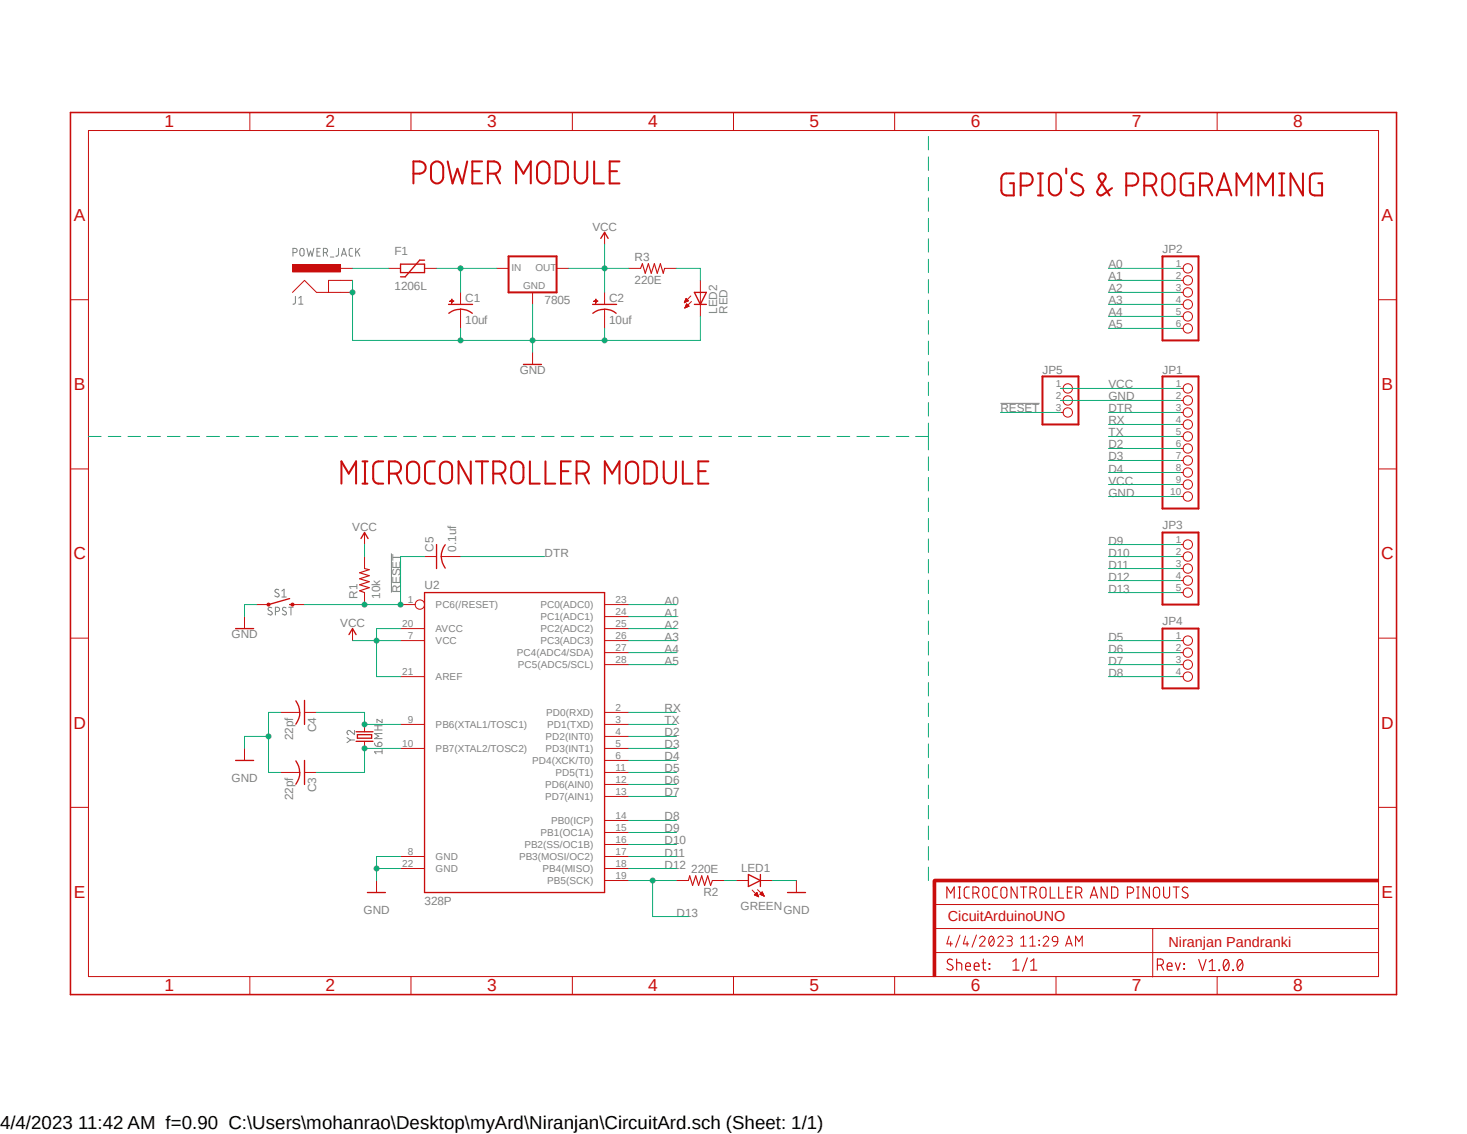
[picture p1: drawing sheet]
<svg xmlns="http://www.w3.org/2000/svg" width="279mm" height="216mm" viewBox="0 0 279 216" stroke-linecap="round" stroke-linejoin="round" font-family="sans-serif">
<path d="M13.1 21.1l253.2 168.6M266.3 21.1l-253.2 168.6" fill="none" stroke="#fff" stroke-width=".19"/>
<g fill="none" stroke="#808080" stroke-width=".19">
<path d="M55.8 48.1h.4a.4 .4 0 0 0 .4-.4 .4 .4 0 0 0-.4-.4h-.4v1.5M56.3 56.4l-.1 1.3-.4 .2M56.9 57.9h.8M56.9 56.8l.4-.4v1.5M57.3 47.3a.39 .39 0 0 1 .4 0 .39 .39 0 0 1 .2 .4v.6a.4 .4 0 0 1-.4 .5 .4 .4 0 0 1-.4-.5v-.6zM58.5 47.3l.3 1.5 .3-1 .3 1 .4-1.5M60.4 48h.4M61 47.3h-.6v1.5h.6M61.6 48.1h.4a.4 .4 0 0 0 .4-.4 .4 .4 0 0 0-.4-.4h-.4v1.5M62.1 48.1l.3 .7M62.9 48.9h.7M64.5 47.3v1.1a.38 .38 0 0 1-.5 .4"/>
<path d="M65 48.8l.5-1.5 .5 1.5M65.2 48.4h.7M67.1 47.3h-.4l-.2 .3v1l.6 .2M67.7 47.3v1.5M68.1 47.9l.4 .9M68.5 47.3l-.8 .9M190.5 76.8h7.5M51.8 115.7a.42 .42 0 0 0-.5-.1 .42 .42 0 0 0-.2 .4v.1l.6 .4a.34 .34 0 0 1 .1 .3 .34 .34 0 0 1-.3 .3l-.5-.2M52.5 116.4h.5a.41 .41 0 0 0 .2-.5 .41 .41 0 0 0-.3-.3h-.4v1.5M53.1 112.3a.42 .42 0 0 0-.4-.1 .42 .42 0 0 0-.3 .3v.2l.6 .3a.34 .34 0 0 1 .2 .4 .34 .34 0 0 1-.4 .3l-.5-.2M53.7 112.5l.4-.3v1.5M53.7 113.7h.8"/>
<path d="M54.5 115.7a.38 .38 0 0 0-.4-.1 .38 .38 0 0 0-.3 .4l.1 .2 .5 .3a.34 .34 0 0 1 .2 .3 .34 .34 0 0 1-.4 .3l-.4-.2M55 115.6h.8M55.4 115.6v1.5M74.5 105.4v7.4M67.5 139.1v.8l-.8-.7a.39 .39 0 0 0-.6 .1 .39 .39 0 0 0 .3 .6M71.3 139h1.5M71.3 138.2h1.5M72 138.2v.8M72.8 136.9v.7l-1-.7v.7M72.8 139.7h-1.5l.8 .5-.8 .4h1.5M66.1 140.4l.7 .5M66.8 140.9l-.7 .5"/>
<path d="M66.8 140.9h.7M71.3 141.5a.59 .59 0 0 0 .7 .6M72 141.5a.41 .41 0 0 1 .7 0 .41 .41 0 0 1-.3 .6h-.4zM72.8 143.1h-1.5l.3 .4M72.8 142.7v.8"/>
</g>
<g fill="none" stroke="#c90d0c" stroke-width=".38">
<path d="M78.7 33.1h1.2a1.16 1.16 0 0 0 1.2-1.2 1.16 1.16 0 0 0-1.2-1.2h-1.2v4.2M82.3 31.2a1.16 1.16 0 0 1 1.3-.4 1.16 1.16 0 0 1 .8 1.1v1.9a1.16 1.16 0 0 1-1.2 1.1 1.16 1.16 0 0 1-1.1-1.1v-1.9zM85.3 30.7l.9 4.2 .9-2.8 1 2.8 .9-4.2M90 32.6h1.4M91.8 30.7h-1.8v4.2h1.8M92.9 33.1h1.2a1.16 1.16 0 0 0 1.2-1.2 1.16 1.16 0 0 0-1.2-1.2h-1.2v4.2M94.3 33.1l.9 1.8M98.3 34.9v-4.2l1.4 2.4 1.4-2.4v4.2M102.6 31.2a1.16 1.16 0 0 1 1.3-.4 1.16 1.16 0 0 1 .7 1.1v1.9a1.19 1.19 0 0 1-1.1 1.1 1.19 1.19 0 0 1-1.2-1.1v-1.9zM105.8 30.7h1.2a1.12 1.12 0 0 1 1.2 1.2v1.9a1.12 1.12 0 0 1-1.2 1.1h-1.2zM109.5 30.7v3.1a1.19 1.19 0 0 0 1.2 1.1 1.19 1.19 0 0 0 1.1-1.1v-3.1M113.2 30.7v4.2h1.8"/>
<path d="M116.1 32.6h1.4M118 30.7h-1.9v4.2h1.9M193.1 33h-1.5a.94 .94 0 0 0-.9 1v2.3a.94 .94 0 0 0 .9 .9h1.5v-2.3h-.7M194.4 35.3h1.1a1.16 1.16 0 0 0 1.2-1.1 1.16 1.16 0 0 0-1.2-1.2h-1.1v4.2M197.7 37.2h.9M197.7 33h.9M198.2 33v4.2M200 33.4a1.16 1.16 0 0 1 1.3-.3 1.16 1.16 0 0 1 .8 1.1v1.9a1.16 1.16 0 0 1-1.2 1.1 1.16 1.16 0 0 1-1.1-1.1v-1.9zM203.1 32.1v.9M206.1 33.4a1.17 1.17 0 0 0-2 .6l.2 .5 1.6 1a.99 .99 0 0 1 .3 1.3 .99 .99 0 0 1-1.3 .4l-.9-.6M211.8 35.8l-1.8 1.3a.67 .67 0 0 1-.8-.1 .67 .67 0 0 1-.1-.8l1.4-2.1a.68 .68 0 0 0-.6-1.1 .68 .68 0 0 0-.6 1.1l2 3.1M214.5 35.3h1.1a1.16 1.16 0 0 0 1.2-1.1 1.16 1.16 0 0 0-1.2-1.2h-1.1v4.2"/>
<path d="M217.9 35.3h1.2a1.16 1.16 0 0 0 1.1-1.1 1.16 1.16 0 0 0-1.1-1.2h-1.2v4.2M219.3 35.3l1 1.9M221.6 33.4a1.16 1.16 0 0 1 1.3-.3 1.16 1.16 0 0 1 .8 1.1v1.9a1.16 1.16 0 0 1-1.2 1.1 1.16 1.16 0 0 1-1.1-1.1v-1.9zM227.2 33h-1.4a.94 .94 0 0 0-.9 1v2.3a.94 .94 0 0 0 .9 .9h1.4v-2.3h-.7M228.6 35.3h1.1a1.16 1.16 0 0 0 1.2-1.1 1.16 1.16 0 0 0-1.2-1.2h-1.1v4.2M230 35.3l.9 1.9M231.7 37.2l1.4-4.2 1.4 4.2M232.1 36.2h2.1M235.5 37.2v-4.2l1.4 2.3 1.4-2.3v4.2M239.6 37.2v-4.2l1.4 2.3 1.4-2.3v4.2M243.6 37.2h1M243.6 33h1"/>
<path d="M244.1 33v4.2M248.2 33v4.2l-2.4-4.2v4.2M251.8 33h-1.4a.87 .87 0 0 0-.9 1v2.3a.87 .87 0 0 0 .9 .9h1.4v-2.3h-.7M65 92.1v-4.3l1.4 2.4 1.4-2.4v4.3M69 92.1h1M69 87.8h1M69.5 87.8v4.3M73 87.8h-.9a1.02 1.02 0 0 0-1 1v2.3a1.01 1.01 0 0 0 1 1h.9M74.1 90.2h1.1a1.16 1.16 0 0 0 1.2-1.2 1.16 1.16 0 0 0-1.2-1.2h-1.1v4.3M75.5 90.2l.9 1.9M77.8 88.3a1.19 1.19 0 0 1 1.3-.4 1.19 1.19 0 0 1 .7 1.1v1.9a1.16 1.16 0 0 1-1.1 1.1 1.16 1.16 0 0 1-1.2-1.1v-1.9zM82.8 87.8h-.9a.94 .94 0 0 0-1 1v2.3a.94 .94 0 0 0 1 1h.9"/>
<path d="M84 88.3a1.19 1.19 0 0 1 1.3-.4 1.19 1.19 0 0 1 .8 1.1v1.9a1.16 1.16 0 0 1-1.2 1.1 1.16 1.16 0 0 1-1.1-1.1v-1.9zM89.7 87.8v4.3l-2.4-4.3v4.3M90.6 87.8h2.4M91.8 87.8v4.3M93.9 90.2h1.2a1.16 1.16 0 0 0 1.2-1.2 1.16 1.16 0 0 0-1.2-1.2h-1.2v4.3M95.3 90.2l1 1.9M97.7 88.3a1.16 1.16 0 0 1 1.2-.4 1.16 1.16 0 0 1 .8 1.1v1.9a1.16 1.16 0 0 1-1.2 1.2 1.16 1.16 0 0 1-1.1-1.2v-1.9zM100.9 87.8v4.3h1.9M103.9 87.8v4.3h1.8M106.8 89.7h1.4M108.7 87.8h-1.9v4.3h1.9M109.8 90.2h1.2a1.16 1.16 0 0 0 1.2-1.2 1.16 1.16 0 0 0-1.2-1.2h-1.2v4.3"/>
<path d="M111.2 90.2l1 1.9M115.2 92.1v-4.3l1.4 2.4 1.4-2.4v4.3M119.5 88.3a1.19 1.19 0 0 1 1.3-.4 1.19 1.19 0 0 1 .7 1.1v1.9a1.16 1.16 0 0 1-1.1 1.1 1.16 1.16 0 0 1-1.2-1.1v-1.9zM122.7 87.8h1.2a1.28 1.28 0 0 1 1.2 1.2v1.9a1.28 1.28 0 0 1-1.2 1.2h-1.2zM126.4 87.8v3.1a1.16 1.16 0 0 0 1.2 1.1 1.16 1.16 0 0 0 1.1-1.1v-3.1M130 87.8v4.3h1.9M133 89.7h1.4M134.9 87.8h-1.9v4.3h1.9"/>
</g>
<path d="M85.4 58h4.6M87.7 58.8a3.6 3.6 0 0 1 2.3 .8M87.7 58.9a3.3 3.3 0 0 0-2.2 .7" fill="none" stroke="#c90d0c" stroke-width=".25"/>
<path d="M87.7 58.9v1.3" fill="none" stroke="#c90d0c" stroke-width=".19"/>
<path d="M85.7 57.3l.7 .1z" fill-rule="evenodd" fill="#c90d0c"/>
<path d="M85.7 57.3l.7 .1z" fill="none" stroke="#c90d0c" stroke-width=".19"/>
<path d="M86 56.9l.1 .8z" fill-rule="evenodd" fill="#c90d0c"/>
<path d="M86 56.9l.1 .8zM87.7 55.7v2.3M115.1 58.9v1.3M87.7 60.2v2.3" fill="none" stroke="#c90d0c" stroke-width=".19"/>
<path d="M112.9 58h4.5M115.1 58.8a3.4 3.4 0 0 1 2.2 .8M115.1 58.9a3.3 3.3 0 0 0-2.2 .7" fill="none" stroke="#c90d0c" stroke-width=".25"/>
<path d="M113.1 57.3l.8 .1z" fill-rule="evenodd" fill="#c90d0c"/>
<path d="M113.1 57.3l.8 .1z" fill="none" stroke="#c90d0c" stroke-width=".19"/>
<path d="M113.5 56.9v.8z" fill-rule="evenodd" fill="#c90d0c"/>
<path d="M55.7 55.7l2.3-2.3 2.3 2.3h4.6M64.9 53.4h-2.3v2.3M113.5 56.9v.8zM115.1 55.7v2.3M115.1 60.2v2.3" fill="none" stroke="#c90d0c" stroke-width=".19"/>
<path d="M55.7 50.4h9.2v1.4h-9.2z" fill-rule="evenodd" fill="#c90d0c"/>
<g fill="none" stroke="#c90d0c" stroke-width=".19">
<path d="M55.7 50.4h9.2v1.4h-9.2zM64.9 53.4h2.2M64.9 55.7h2.2M64.9 51.1h2.2M94.6 51.1h2.3M101.4 55.7v2.3M106 51.1h2.3M115.1 44.2v2.3M119.7 51.1h2.3M126.6 51.1h2.2M130.3 57.6l.1 .1M130.3 57.5h.2"/>
<path d="M130.4 58.6h.1M130.5 57.3h.5M130.5 57.2h.6M130.5 58.5h.1M130.5 57.1h.5M130.5 58.5h.3M130.6 57.1h.3M130.6 58.4h.4M130.6 58.3h.5M130.6 57h.3M130.6 56.9h.2M130.6 58.3h.6"/>
<path d="M130.6 56.9h.1M130.6 58.2h.5M130.7 56.8l.4 .5-.8 .3zM130.7 58.1h.4M130.7 58h.3M130.7 58h.2M130.8 57.9l.4 .4-.8 .3zM130.8 57.9h.1M130.9 57.4h-.5M131.6 56.3l-1.3 1.3M131.7 57.4l-1.3 1.2M133.4 53.4v6.8"/>
<path d="M224.8 53.4h.5M224.8 55.7h.5M224.8 51.1h.5M224.8 58h.5M224.8 60.2h.5M224.8 62.5h.5M224.8 74h.5M224.8 76.2h.5M224.8 78.5h.5M224.8 80.8h.5M224.8 83.1h.5M224.8 85.4h.5"/>
<path d="M224.8 87.7h.5M224.8 90h.5M224.8 92.2h.5M224.8 94.5h.5M67.1 119.7v2.3M69.4 101.4v2.3M69.4 106v2.2M69.4 112.8v2.3M76.3 119.7h4.6M76.3 115.1h2.8M80.9 106h2.2M84 106h3.7"/>
<path d="M115.1 119.7h4.6M115.1 117.4h4.6M115.1 115.1h4.6M224.8 106h.5M224.8 103.7h.5M224.8 108.2h.5M224.8 110.5h.5M224.8 112.8h.5M53.4 135.6h3.7M58 135.6h2.3M69.4 137.9v1.4M76.3 137.9h4.6"/>
<path d="M76.3 122h4.6M76.3 128.8h4.6M115.1 137.9h4.6M115.1 122h4.6M115.1 135.6h4.6M115.1 126.5h4.6M115.1 124.2h4.6M224.8 122h.5M224.8 128.8h.5M224.8 126.5h.5M224.8 124.2h.5M46.6 142.5v2.3"/>
<path d="M53.4 147.1h3.7M58 147.1h2.3M69.4 141.1v1.4M76.3 142.5h4.6M115.1 142.5h4.6M115.1 158.5h4.6M115.1 156.2h4.6M115.1 151.6h4.6M115.1 149.4h4.6M115.1 147.1h4.6M115.1 144.8h4.6M115.1 140.2h4.6"/>
<path d="M71.7 167.6v2.3M76.3 163.1h4.6M76.3 165.4h4.6M115.1 167.6h4.6M115.1 163.1h4.6M115.1 165.4h4.6M115.1 160.8h4.6M128.8 167.6h2.3M135.7 167.6h2.3M140.3 167.6h2.2M143.3 169.5l1.2 1.2M143.7 170.4l.8 .3"/>
<path d="M143.7 170.4h.7M143.8 170.3h.5M143.8 170.2h.5M143.9 170.2h.4M144 170.1h.2M144 170.5h.4M144.1 170h.1M144.1 169.9l-.4 .5M144.1 169.9l.4 .8M144.1 169.9l.1 .1M144.2 170.6h.2M144.3 169.4l1.2 1.2"/>
<path d="M144.4 170.7h.1M144.8 170.2h.6M144.8 167.6h2.3M144.8 170.3h.6M144.8 170.2h.5M144.9 170.1h.4M145 170.4h.5M145 170h.2M145.1 169.9h.1M145.2 169.8l.3 .8-.8-.3zM145.3 170.5h.2M145.5 170.6h.1"/>
<path d="M151.7 167.6v2.3"/>
<circle cx="226.2" cy="51.1" r=".89"/>
<circle cx="226.2" cy="58" r=".89"/>
<circle cx="226.2" cy="53.4" r=".89"/>
<circle cx="226.2" cy="55.7" r=".89"/>
<circle cx="226.2" cy="62.5" r=".89"/>
<circle cx="226.2" cy="60.2" r=".89"/>
<circle cx="226.2" cy="74" r=".89"/>
<circle cx="226.2" cy="78.5" r=".89"/>
<circle cx="226.2" cy="76.2" r=".89"/>
<circle cx="226.2" cy="94.5" r=".89"/>
<circle cx="226.2" cy="85.4" r=".89"/>
<circle cx="226.2" cy="80.8" r=".89"/>
<circle cx="226.2" cy="87.7" r=".89"/>
<circle cx="226.2" cy="90" r=".89"/>
<circle cx="226.2" cy="83.1" r=".89"/>
<circle cx="226.2" cy="92.2" r=".89"/>
<circle cx="80" cy="115.1" r=".89"/>
<circle cx="226.2" cy="106" r=".89"/>
<circle cx="226.2" cy="110.5" r=".89"/>
<circle cx="226.2" cy="103.7" r=".89"/>
<circle cx="226.2" cy="108.2" r=".89"/>
<circle cx="226.2" cy="112.8" r=".89"/>
<circle cx="226.2" cy="124.2" r=".89"/>
<circle cx="226.2" cy="122" r=".89"/>
<circle cx="226.2" cy="128.8" r=".89"/>
<circle cx="226.2" cy="126.5" r=".89"/>
</g>
<g fill="none" stroke="#c90d0c" stroke-width=".25">
<path d="M114.4 45.4l.7-1.2 .7 1.2M132.2 55.7h2.3l-1.1 2.3zM132.2 58h2.3M55.2 115.1h.5M55.2 114l-4.1 1.1M68.7 102.5l.7-1.1 .7 1.1M80.9 112.8h34.2v57.1h-34.2zM83.1 103.7v4.5M84.8 103.7a3.6 3.6 0 0 0 0 4.5M56.3 133.4a3.5 3.5 0 0 1 .8 2.2M57.1 135.6a4 4 0 0 1-.8 2.3M58 133.3v4.6"/>
<path d="M66.5 120.8l.6-1.1 .7 1.1M67.8 139.3h3.2M68.1 139.9h2.7v.6h-2.7zM44.9 144.8h3.4M56.3 144.9a3.5 3.5 0 0 1 .8 2.2M57.1 147.1a4 4 0 0 1-.8 2.2M58 144.8v4.6M67.8 141.1h3.2M70 169.9h3.4M142.5 166.5l2.3 1.1-2.3 1.2zM144.8 166.5v2.3M150 169.9h3.4"/>
</g>
<path d="M122 51.1l.3-.9 .6 1.8 .6-1.8 .5 1.8 .6-1.8 .6 1.8 .6-1.8 .5 1.8 .3-.9M69.4 108.2l.9 .3-1.8 .6 1.8 .5-1.8 .6 1.8 .5-1.8 .6 1.8 .6-1.8 .6 .9 .3M131.1 167.6l.3-.8 .5 1.8 .6-1.8 .6 1.8 .5-1.8 .6 1.8 .6-1.8 .5 1.8 .4-1" fill="none" stroke="#c90d0c" stroke-width=".21"/>
<path d="M96.9 48.8h9.1v6.9h-9.1zM221.4 48.8h6.9v16h-6.9zM221.4 71.7h6.9v25.1h-6.9zM221.4 101.4h6.9v13.7h-6.9zM221.4 119.7h6.9v11.4h-6.9z" fill="none" stroke="#c90d0c" stroke-width=".38"/>
<circle cx="51.1" cy="115.1" r=".3" fill="#c90d0c"/>
<circle cx="51.1" cy="115.1" r=".3" fill="none" stroke="#c90d0c" stroke-width=".19"/>
<circle cx="55.7" cy="115.1" r=".3" fill="#c90d0c"/>
<g fill="none" stroke="#c90d0c" stroke-width=".19">
<path d="M74 51.1h2.3M80.9 51.1h2.2M101.4 67.1v2.3M202 74h.5M202 76.2h.5M202 78.5h.5M46.6 117.4v2.3M48.9 115.1h2.2M55.7 115.1h2.3"/>
<circle cx="203.4" cy="78.5" r=".89"/>
<circle cx="203.4" cy="76.2" r=".89"/>
<circle cx="203.4" cy="74" r=".89"/>
<circle cx="55.7" cy="115.1" r=".3"/>
</g>
<path d="M76.3 50.3h4.6v1.6h-4.6zM80.9 49.5h-1l-2.7 3.2h-.9M99.7 69.4h3.4M44.9 119.7h3.4" fill="none" stroke="#c90d0c" stroke-width=".25"/>
<path d="M198.5 71.7h6.9v9.1h-6.9z" fill="none" stroke="#c90d0c" stroke-width=".38"/>
<path d="M177.7 167.6h.5v18.3h-.5z" fill-rule="evenodd" fill="#c90d0c"/>
<path d="M177.7 167.6h.5v18.3h-.5z" fill="none" stroke="#c90d0c" stroke-width=".19"/>
<path d="M178 167.4h84.6v.5h-84.6z" fill-rule="evenodd" fill="#c90d0c"/>
<g fill="none" stroke="#c90d0c" stroke-width=".19">
<path d="M16.8 24.8h245.8v161.1h-245.8zM47.6 21.4v3.4M78.3 21.4v3.4M109 21.4v3.4M139.7 21.4v3.4M170.4 21.4v3.4M201.1 21.4v3.4M231.8 21.4v3.4M13.4 57.1h3.4M262.6 57.1h3.4M13.4 89.3h3.4M262.6 89.3h3.4"/>
<path d="M13.4 121.5h3.4M262.6 121.5h3.4M13.4 153.7h3.4M262.6 153.7h3.4M178 167.4h84.6v.5h-84.6zM178 176.8h84.6M178 172.2h84.6M180.8 178.2l-.5 1.5h1.1M181.1 179.3v.8M182.8 178l-.8 2.3M183.9 178.2l-.4 1.5h1M184.2 179.3v.8"/>
<path d="M186 178l-.9 2.3M186.6 178.6a.51 .51 0 0 1 .7-.3 .51 .51 0 0 1 .2 .8l-.9 1h1M188.6 178.3l.2-.1a1.1 1.1 0 0 1 0 1.9 1.2 1.2 0 0 1-.2-1.8zM189.2 178.6l-.8 1.1M190 178.6a.51 .51 0 0 1 .8-.3 .51 .51 0 0 1 .1 .8l-.9 1h1.1M191.8 178.2h.6a.42 .42 0 0 1 .4 .4 .42 .42 0 0 1-.4 .5h-.4M192.3 179.1a.53 .53 0 0 1 .5 .5 .53 .53 0 0 1-.5 .5h-.5M194.4 178.6l.5-.4v1.9M196.1 178.6l.6-.4v1.9M197.9 179l.1 .1zM197.9 179.9l.1 .1zM198.7 178.6a.51 .51 0 0 1 .7-.3 .51 .51 0 0 1 .2 .8l-.9 1h1"/>
<path d="M200.6 178.4a.54 .54 0 0 1 .9 .4v.5h-.7a.52 .52 0 0 1-.4-.4 .52 .52 0 0 1 .2-.5zM201.5 179.3a.87 .87 0 0 1-.9 .8M203.1 179.7h.9M219.5 176.8v9.2M47.6 185.9v3.5M78.3 185.9v3.5M109 185.9v3.5M139.7 185.9v3.5M170.4 185.9v3.5M178 181.4h84.6M194.4 180.1h1.1M196.1 180.1h1.1"/>
<path d="M201.1 185.9v3.5M202.9 180.1l.7-1.9 .6 1.9M204.9 180.1v-1.9l.6 1.1 .6-1.1v1.9M231.8 185.9v3.5"/>
</g>
<path d="M179.1 167.6h-1.1v1.2" fill="none" stroke="#c90d0c" stroke-width=".55"/>
<g fill="none" stroke="#c90d0c" stroke-width=".21">
<path d="M180.3 171v-2.1l.8 1.2 .6-1.2v2.1M182.5 171h.5M182.5 168.9h.5M182.8 168.9v2.1M184.6 168.9l-.7 .1-.3 .3 .1 1.4 .4 .3h.5M185.3 170.1h.6a.59 .59 0 0 0 .5-.6 .59 .59 0 0 0-.5-.6h-.6v2.1M186 170.1l.5 .9M187.4 169a.6 .6 0 0 1 .9 .5v.9a.59 .59 0 0 1-.6 .6 .59 .59 0 0 1-.5-.6v-.9zM190 168.9l-.7 .1-.2 .3v1.4l.4 .3h.5M190.8 169a.59 .59 0 0 1 1 .5v.9a.57 .57 0 0 1-.6 .6 .57 .57 0 0 1-.6-.6v-.9zM193.7 168.9v2.1l-1.1-2.1v2.1M194.4 168.9h1.1"/>
<path d="M194.9 168.9v2.1M196.2 170.1h.6a.59 .59 0 0 0 .6-.6 .59 .59 0 0 0-.6-.6h-.6v2.1M196.9 170.1l.5 .9M198.3 169a.59 .59 0 0 1 .9 .5v.9a.57 .57 0 0 1-.6 .6 .57 .57 0 0 1-.5-.6v-.9zM200 168.9v2.1h1M201.6 168.9v2.1h1M203.3 169.8h.7M204.2 168.9h-.9v2.1h.9M204.9 170.1h.6a.59 .59 0 0 0 .6-.6 .59 .59 0 0 0-.6-.6h-.6v2.1M205.6 170.1l.5 .9M207.6 171l.8-2.1 .6 2.1M207.8 170.4h1.1"/>
<path d="M210.9 168.9v2.1l-1.2-2.1v2.1M211.7 168.9h.6a.58 .58 0 0 1 .6 .6v.9a.58 .58 0 0 1-.6 .6h-.6zM214.7 170.1h.6a.59 .59 0 0 0 .6-.6 .59 .59 0 0 0-.6-.6h-.6v2.1M216.5 171h.5M216.5 168.9h.5M216.7 168.9v2.1M218.9 168.9v2.1l-1.2-2.1v2.1M219.9 169a.63 .63 0 0 1 1 .5v.9a.59 .59 0 0 1-.6 .6 .59 .59 0 0 1-.6-.6v-.9zM221.6 168.9v1.5a.57 .57 0 0 0 .6 .6 .57 .57 0 0 0 .6-.6v-1.5M223.4 168.9h1.2M224 168.9v2.1M226.2 169a.55 .55 0 0 0-.7-.1 .55 .55 0 0 0-.2 .7l.8 .5a.53 .53 0 0 1 0 .8 .53 .53 0 0 1-.8 0l-.2-.2"/>
<path d="M181.4 182.8a.53 .53 0 0 0-.8-.1 .53 .53 0 0 0 0 .8l.8 .5a.55 .55 0 0 1-.2 .6 .55 .55 0 0 1-.6 0l-.3-.2M182.2 183.3h.6l.3 .2 .1 1.2M182.2 182.6v2.1M183.9 184h.9a.49 .49 0 0 0-.3-.7 .49 .49 0 0 0-.6 .5l.1 .7 .3 .2h.5M185.5 184h1a.51 .51 0 0 0-.3-.6 .51 .51 0 0 0-.6 .1 1.16 1.16 0 0 0 .1 1.2h.8M187 183.3h.7M187.3 182.6v1.7a.37 .37 0 0 0 .4 .4M188.4 183.5l.1 .1zM188.4 184.4l.1 .1zM192.9 184.7h1.2M192.9 183l.6-.4v2.1M195.7 182.4l-1 2.5"/>
<path d="M196.3 184.7h1.2M196.3 183l.6-.4v2.1M220.4 183.8h.6a.59 .59 0 0 0 .6-.6 .59 .59 0 0 0-.6-.6h-.6v2.1M221.1 183.8l.5 .9M222.3 184h.9a.49 .49 0 0 0-.3-.7 .49 .49 0 0 0-.6 .5v.7l.3 .2h.6M223.9 183.3l.4 1.4 .5-1.4M225.5 184.4l.1 .1zM225.5 183.5l.1 .1zM228.3 182.7l.7 2.1 .7-2.1M230.3 183.1l.6-.4v2.1M230.3 184.8h1.2M232.2 184.7l.1 .1z"/>
<path d="M233.2 182.8a.4 .4 0 0 1 .4-.1 .4 .4 0 0 1 .3 .3 1.48 1.48 0 0 1-.2 1.7h-.4l-.2-.2a1.73 1.73 0 0 1 .1-1.7zM234 183.1l-1 1.2M234.8 184.7l.1 .1zM235.8 182.8a.41 .41 0 0 1 .4-.1 .41 .41 0 0 1 .4 .3 1.58 1.58 0 0 1-.3 1.7 .42 .42 0 0 1-.5-.2 1.73 1.73 0 0 1 0-1.7zM236.6 183.1l-.9 1.2"/>
</g>
<path d="M13.4 21.4h252.6v168h-252.6z" fill="none" stroke="#c90d0c" stroke-width=".3"/>
<path d="M83.1 51.1h11.5M87.7 51.1v4.6" fill="none" stroke="#0dab76" stroke-width=".19"/>
<circle cx="87.7" cy="51.1" r=".46" fill="#0dab76"/>
<g fill="none" stroke="#0dab76" stroke-width=".19">
<path d="M76.3 119.7h-4.6v9.1h4.6M71.7 122h4.6"/>
<circle cx="87.7" cy="51.1" r=".46"/>
</g>
<circle cx="71.7" cy="122" r=".46" fill="#0dab76"/>
<g fill="none" stroke="#0dab76" stroke-width=".19">
<path d="M108.3 51.1h11.4M115.1 51.1v4.6M202 74h22.8M211.1 92.2h13.7M69.4 103.7v2.3M67.1 122h4.6"/>
<circle cx="71.7" cy="122" r=".46"/>
</g>
<circle cx="115.1" cy="51.1" r=".46" fill="#0dab76"/>
<g fill="none" stroke="#0dab76" stroke-width=".19">
<path d="M115.1 46.5v4.6M71.7 165.4h4.6M76.3 163.1h-4.6v4.5"/>
<circle cx="115.1" cy="51.1" r=".46"/>
</g>
<circle cx="71.7" cy="165.4" r=".46" fill="#0dab76"/>
<g fill="none" stroke="#0dab76" stroke-width=".19">
<path d="M53.4 135.6h-2.3v11.5h2.3M51.1 140.2h-4.5v2.3"/>
<circle cx="71.7" cy="165.4" r=".46"/>
</g>
<circle cx="51.1" cy="140.2" r=".46" fill="#0dab76"/>
<g fill="none" stroke="#0dab76" stroke-width=".19">
<path d="M87.7 62.5v2.3h45.7M115.1 62.5v2.3M202 76.2h22.8M211.1 94.5h13.7M48.9 115.1h-2.3v2.3M147.1 167.6h4.6"/>
<circle cx="51.1" cy="140.2" r=".46"/>
</g>
<circle cx="115.1" cy="64.8" r=".46" fill="#0dab76"/>
<g fill="none" stroke="#0dab76" stroke-width=".19">
<path d="M101.4 58v6.8M133.4 60.2v4.6"/>
<circle cx="115.1" cy="64.8" r=".46"/>
</g>
<circle cx="101.4" cy="64.8" r=".46" fill="#0dab76"/>
<g fill="none" stroke="#0dab76" stroke-width=".19">
<path d="M67.1 53.4v11.4M101.4 64.8v2.3"/>
<circle cx="101.4" cy="64.8" r=".46"/>
</g>
<circle cx="67.1" cy="55.7" r=".46" fill="#0dab76"/>
<g fill="none" stroke="#0dab76" stroke-width=".19">
<path d="M67.1 64.8h20.6"/>
<circle cx="67.1" cy="55.7" r=".46"/>
</g>
<circle cx="87.7" cy="64.8" r=".46" fill="#0dab76"/>
<g fill="none" stroke="#0dab76" stroke-width=".19">
<path d="M60.3 135.6h9.1v2.3h6.9"/>
<circle cx="87.7" cy="64.8" r=".46"/>
</g>
<circle cx="69.4" cy="137.9" r=".46" fill="#0dab76"/>
<g fill="none" stroke="#0dab76" stroke-width=".19">
<path d="M211.1 78.5h13.7M211.1 80.8h13.7M211.1 83.1h13.7M87.7 106h16M211.1 112.8h13.7M119.7 135.6h9.1M119.7 137.9h9.1M119.7 167.6h9.1M124.3 167.6v6.9h6.8"/>
<circle cx="69.4" cy="137.9" r=".46"/>
</g>
<circle cx="124.3" cy="167.6" r=".46" fill="#0dab76"/>
<g fill="none" stroke="#0dab76" stroke-width=".19">
<path d="M176.8 26v2.5M176.8 29.9v2.5M176.8 33.8v2.5M176.8 37.7v2.5M128.8 51.1h4.6v2.3M176.8 41.6v2.5M176.8 45.5v2.5M176.8 49.4v2.5M176.8 53.3v2.5M176.8 57.1v2.6M211.1 51.1h13.7M211.1 53.4h13.7"/>
<path d="M211.1 55.7h13.7M211.1 58h13.7M176.8 61v2.6M176.8 64.9v2.6M176.8 68.9v2.5M176.8 72.8v2.5M176.8 76.7v2.5M211.1 60.2h13.7M211.1 62.5h13.7M16.8 83.1h2.5M20.6 83.1h2.4M24.4 83.1h2.4"/>
<path d="M28.1 83.1h2.4M31.9 83.1h2.4M35.6 83.1h2.4M39.4 83.1h2.4M43.1 83.1h2.4M46.9 83.1h2.4M50.6 83.1h2.4M54.4 83.1h2.4M58.1 83.1h2.4M61.9 83.1h2.4M65.6 83.1h2.4M69.4 83.1h2.4"/>
<path d="M73.2 83.1h2.3M76.9 83.1h2.4M80.6 83.1h2.5M84.4 83.1h2.4M88.1 83.1h2.5M91.9 83.1h2.4M95.6 83.1h2.4M99.4 83.1h2.4M103.2 83.1h2.3M106.9 83.1h2.4M110.7 83.1h2.4M114.4 83.1h2.4"/>
<path d="M118.2 83.1h2.4M121.9 83.1h2.4M125.6 83.1h2.5M129.4 83.1h2.4M133.2 83.1h2.4M136.9 83.1h2.4M140.7 83.1h2.4M144.4 83.1h2.4M148.2 83.1h2.4M151.9 83.1h2.4M155.7 83.1h2.4M159.4 83.1h2.4"/>
<path d="M163.2 83.1h2.4M166.9 83.1h2.4M170.7 83.1h2.4M174.4 83.1h2.4M176.8 80.6v5M176.8 87v2.6M176.8 90.9v2.6M176.8 94.8v2.6M176.8 98.7v2.6M211.1 85.4h13.7M211.1 87.7h13.7M211.1 90h13.7"/>
<path d="M119.7 115.1h9.1M119.7 117.4h9.1M119.7 119.7h9.1M176.8 102.6v2.6M176.8 106.5v2.6M176.8 110.4v2.6M176.8 114.3v2.6M176.8 118.2v2.6M211.1 103.7h13.7M211.1 106h13.7M211.1 108.2h13.7M211.1 110.5h13.7"/>
<path d="M119.7 122h9.1M119.7 124.2h9.1M119.7 126.5h9.1M176.8 122.1v2.6M176.8 126v2.6M176.8 130v2.5M176.8 133.9v2.5M176.8 137.8v2.5M211.1 122h13.7M211.1 124.2h13.7M211.1 126.5h13.7M211.1 128.8h13.7"/>
<path d="M76.3 142.5h-6.9v4.6h-9.1M119.7 140.2h9.1M119.7 142.5h9.1M119.7 144.8h9.1M119.7 147.1h9.1M119.7 149.4h9.1M119.7 151.6h9.1M119.7 156.2h9.1M119.7 158.5h9.1M176.8 141.6v2.6M176.8 145.6v2.5M176.8 149.5v2.5"/>
<path d="M176.8 153.4v2.5M176.8 157.3v2.6M119.7 160.8h9.1M119.7 163.1h9.1M119.7 165.4h9.1M138 167.6h2.3M176.8 161.2v2.5M176.8 165.1v2.5"/>
<circle cx="124.3" cy="167.6" r=".46"/>
</g>
<circle cx="69.4" cy="142.5" r=".46" fill="#0dab76"/>
<g fill="none" stroke="#0dab76" stroke-width=".19">
<path d="M67.1 51.1h6.9M190.5 78.5h11.5M58 115.1h18.3"/>
<circle cx="69.4" cy="142.5" r=".46"/>
</g>
<circle cx="69.4" cy="115.1" r=".46" fill="#0dab76"/>
<g fill="none" stroke="#0dab76" stroke-width=".19">
<path d="M76.3 106v9.1"/>
<circle cx="69.4" cy="115.1" r=".46"/>
</g>
<circle cx="76.3" cy="115.1" r=".46" fill="#0dab76"/>
<g fill="none" stroke="#0dab76" stroke-width=".19">
<path d="M76.3 106h4.6"/>
<circle cx="76.3" cy="115.1" r=".46"/>
</g>
<text font-size="3.6" x="0" y="214.9">4/4/2023 11:42 AM f=0.90 C:\Users\mohanrao\Desktop\myArd\Niranjan\CircuitArd.sch (Sheet: 1/1)</text>
<g font-size="3.3" fill="#c90d0c">
<text x="31.3" y="24.3">1</text>
<text x="62" y="24.3">2</text>
<text x="92.8" y="24.3">3</text>
<text x="123.4" y="24.3">4</text>
<text x="154.2" y="24.3">5</text>
<text x="184.9" y="24.3">6</text>
<text x="215.6" y="24.3">7</text>
<text x="246.3" y="24.3">8</text>
<text x="14.1" y="42.1">A</text>
<text x="263.1" y="42.1">A</text>
<text x="14.1" y="74.3">B</text>
<text x="263.1" y="74.3">B</text>
<text x="14" y="106.5">C</text>
<text x="263.1" y="106.5">C</text>
<text x="14" y="138.7">D</text>
<text x="263.1" y="138.7">D</text>
<text x="14.1" y="170.9">E</text>
<text x="263.1" y="170.9">E</text>
<text x="31.3" y="188.8">1</text>
<text x="62" y="188.8">2</text>
<text x="92.8" y="188.8">3</text>
<text x="123.4" y="188.8">4</text>
<text x="154.2" y="188.8">5</text>
<text x="184.9" y="188.8">6</text>
<text x="215.6" y="188.8">7</text>
<text x="246.3" y="188.8">8</text>
</g>
<g font-size="2.8" fill="#c90d0c">
<text x="180.5" y="175.4">CicuitArduinoUNO</text>
<text x="222.5" y="180.2">Niranjan Pandranki</text>
</g>
<g font-size="2.2" fill="#808080">
<text x="112.8" y="44">VCC</text>
<text x="75.1" y="48.6">F1</text>
<text x="120.9" y="49.7">R3</text>
<text x="211.1" y="51.1">A0</text>
<text x="211.1" y="53.4">A1</text>
<text x="221.4" y="48.3">JP2</text>
<text x="75.1" y="55.2">1206L</text>
<text x="88.6" y="57.4">C1</text>
<text x="103.7" y="58">7805</text>
<text x="116" y="57.4">C2</text>
<text x="120.9" y="54.1">220E</text>
<text x="136.6" y="59.8" transform="rotate(-90 136.6 59.8)">LED2</text>
<text x="138.6" y="59.8" transform="rotate(-90 138.6 59.8)">RED</text>
<text x="211.1" y="55.7">A2</text>
<text x="211.1" y="58">A3</text>
<text x="88.6" y="61.7">10uf</text>
<text x="116" y="61.7">10uf</text>
<text x="211.1" y="60.2">A4</text>
<text x="211.1" y="62.5">A5</text>
<text x="99" y="71.2">GND</text>
<text x="198.5" y="71.1">JP5</text>
<text x="221.4" y="71.1">JP1</text>
<text x="211.1" y="74">VCC</text>
<text x="211.1" y="76.2">GND</text>
<text x="190.5" y="78.5">RESET</text>
<text x="211.1" y="78.5">DTR</text>
<text x="211.1" y="80.8">RX</text>
<text x="211.1" y="83.1">TX</text>
<text x="211.1" y="85.4">D2</text>
<text x="211.1" y="87.7">D3</text>
<text x="211.1" y="90">D4</text>
<text x="211.1" y="92.2">VCC</text>
<text x="211.1" y="94.5">GND</text>
<text x="67.1" y="101.1">VCC</text>
<text x="221.4" y="100.8">JP3</text>
<text x="82.6" y="105" transform="rotate(-90 82.6 105)">C5</text>
<text x="86.9" y="105" transform="rotate(-90 86.9 105)">0.1uf</text>
<text x="103.7" y="106">DTR</text>
<text x="211.1" y="103.7">D9</text>
<text x="211.1" y="106">D10</text>
<text x="68.1" y="114" transform="rotate(-90 68.1 114)">R1</text>
<text x="72.4" y="114" transform="rotate(-90 72.4 114)">10k</text>
<text x="76.3" y="112.8" transform="rotate(-90 76.3 112.8)">RESET</text>
<text x="80.9" y="112.1">U2</text>
<text x="211.1" y="112.8">D13</text>
<text x="211.1" y="108.2">D11</text>
<text x="211.1" y="110.5">D12</text>
<text x="64.8" y="119.4">VCC</text>
<text x="126.6" y="115.1">A0</text>
<text x="126.6" y="117.4">A1</text>
<text x="126.6" y="119.7">A2</text>
<text x="221.4" y="119.1">JP4</text>
<text x="44.1" y="121.5">GND</text>
<text x="126.6" y="122">A3</text>
<text x="126.6" y="124.2">A4</text>
<text x="211.1" y="122">D5</text>
<text x="211.1" y="124.2">D6</text>
<text x="126.6" y="126.5">A5</text>
<text x="211.1" y="126.5">D7</text>
<text x="211.1" y="128.8">D8</text>
<text x="126.6" y="135.6">RX</text>
<text x="126.6" y="137.9">TX</text>
<text x="55.8" y="140.9" transform="rotate(-90 55.8 140.9)">22pf</text>
<text x="60.2" y="139.4" transform="rotate(-90 60.2 139.4)">C4</text>
<text x="126.6" y="140.2">D2</text>
<text x="126.6" y="142.5">D3</text>
<text x="44.1" y="148.9">GND</text>
<text x="126.6" y="144.8">D4</text>
<text x="126.6" y="147.1">D5</text>
<text x="126.6" y="149.4">D6</text>
<text x="55.8" y="152.3" transform="rotate(-90 55.8 152.3)">22pf</text>
<text x="60.2" y="150.8" transform="rotate(-90 60.2 150.8)">C3</text>
<text x="126.6" y="151.6">D7</text>
<text x="126.6" y="156.2">D8</text>
<text x="126.6" y="158.5">D9</text>
<text x="126.6" y="160.8">D10</text>
<text x="126.6" y="163.1">D11</text>
<text x="126.6" y="165.4">D12</text>
<text x="131.7" y="166.3">220E</text>
<text x="141.1" y="166.1">LED1</text>
<text x="80.9" y="172.2">328P</text>
<text x="134" y="170.6">R2</text>
<text x="141.1" y="173.3">GREEN</text>
<text x="69.3" y="174">GND</text>
<text x="128.9" y="174.5">D13</text>
<text x="149.2" y="174">GND</text>
</g>
<g font-size="1.9" fill="#808080">
<text x="97.4" y="51.7">IN</text>
<text x="102" y="51.7">OUT</text>
<text x="223.9" y="50.8">1</text>
<text x="223.9" y="53.1">2</text>
<text x="99.6" y="55">GND</text>
<text x="223.9" y="55.4">3</text>
<text x="223.9" y="57.7">4</text>
<text x="223.9" y="59.9">5</text>
<text x="223.9" y="62.2">6</text>
<text x="201.1" y="73.7">1</text>
<text x="201.1" y="75.9">2</text>
<text x="223.9" y="73.7">1</text>
<text x="223.9" y="75.9">2</text>
<text x="201.1" y="78.2">3</text>
<text x="223.9" y="78.2">3</text>
<text x="223.9" y="80.5">4</text>
<text x="223.9" y="82.8">5</text>
<text x="223.9" y="85">6</text>
<text x="223.9" y="87.3">7</text>
<text x="223.9" y="89.6">8</text>
<text x="222.9" y="94.2">10</text>
<text x="223.9" y="91.9">9</text>
<text x="223.9" y="103.3">1</text>
<text x="223.9" y="105.6">2</text>
<text x="223.9" y="107.9">3</text>
<text x="223.9" y="110.2">4</text>
<text x="223.9" y="112.5">5</text>
<text x="76.6" y="119.3">20</text>
<text x="77.7" y="114.8">1</text>
<text x="83" y="115.8">PC6(/RESET)</text>
<text x="102.9" y="118">PC1(ADC1)</text>
<text x="102.9" y="115.7">PC0(ADC0)</text>
<text x="117.2" y="119.3">25</text>
<text x="117.2" y="117.1">24</text>
<text x="117.2" y="114.8">23</text>
<text x="77.7" y="121.6">7</text>
<text x="83" y="122.6">VCC</text>
<text x="83" y="120.4">AVCC</text>
<text x="98.4" y="124.9">PC4(ADC4/SDA)</text>
<text x="102.9" y="122.6">PC3(ADC3)</text>
<text x="102.9" y="120.3">PC2(ADC2)</text>
<text x="117.2" y="123.9">27</text>
<text x="117.2" y="121.6">26</text>
<text x="223.9" y="121.6">1</text>
<text x="223.9" y="123.9">2</text>
<text x="76.6" y="128.5">21</text>
<text x="83" y="129.5">AREF</text>
<text x="98.6" y="127.2">PC5(ADC5/SCL)</text>
<text x="117.2" y="126.2">28</text>
<text x="223.9" y="126.2">3</text>
<text x="223.9" y="128.5">4</text>
<text x="77.7" y="137.6">9</text>
<text x="104" y="136.3">PD0(RXD)</text>
<text x="117.2" y="137.6">3</text>
<text x="117.2" y="135.3">2</text>
<text x="76.6" y="142.2">10</text>
<text x="83" y="143.2">PB7(XTAL2/TOSC2)</text>
<text x="83" y="138.6">PB6(XTAL1/TOSC1)</text>
<text x="103.9" y="143.2">PD3(INT1)</text>
<text x="103.9" y="140.9">PD2(INT0)</text>
<text x="104.2" y="138.6">PD1(TXD)</text>
<text x="117.2" y="142.2">5</text>
<text x="117.2" y="139.9">4</text>
<text x="101.3" y="145.5">PD4(XCK/T0)</text>
<text x="105.8" y="147.7">PD5(T1)</text>
<text x="117.2" y="149.1">12</text>
<text x="117.2" y="146.8">11</text>
<text x="117.2" y="144.5">6</text>
<text x="103.8" y="152.3">PD7(AIN1)</text>
<text x="103.8" y="150">PD6(AIN0)</text>
<text x="117.2" y="155.9">14</text>
<text x="117.2" y="151.3">13</text>
<text x="99.9" y="161.5">PB2(SS/OC1B)</text>
<text x="103" y="159.2">PB1(OC1A)</text>
<text x="105" y="156.9">PB0(ICP)</text>
<text x="117.2" y="160.5">16</text>
<text x="117.2" y="158.2">15</text>
<text x="76.6" y="165.1">22</text>
<text x="77.7" y="162.8">8</text>
<text x="83" y="163.7">GND</text>
<text x="83" y="166">GND</text>
<text x="98.8" y="163.7">PB3(MOSI/OC2)</text>
<text x="103.3" y="166">PB4(MISO)</text>
<text x="117.2" y="167.3">19</text>
<text x="117.2" y="165.1">18</text>
<text x="117.2" y="162.8">17</text>
<text x="104.2" y="168.3">PB5(SCK)</text>
</g>
</svg>
